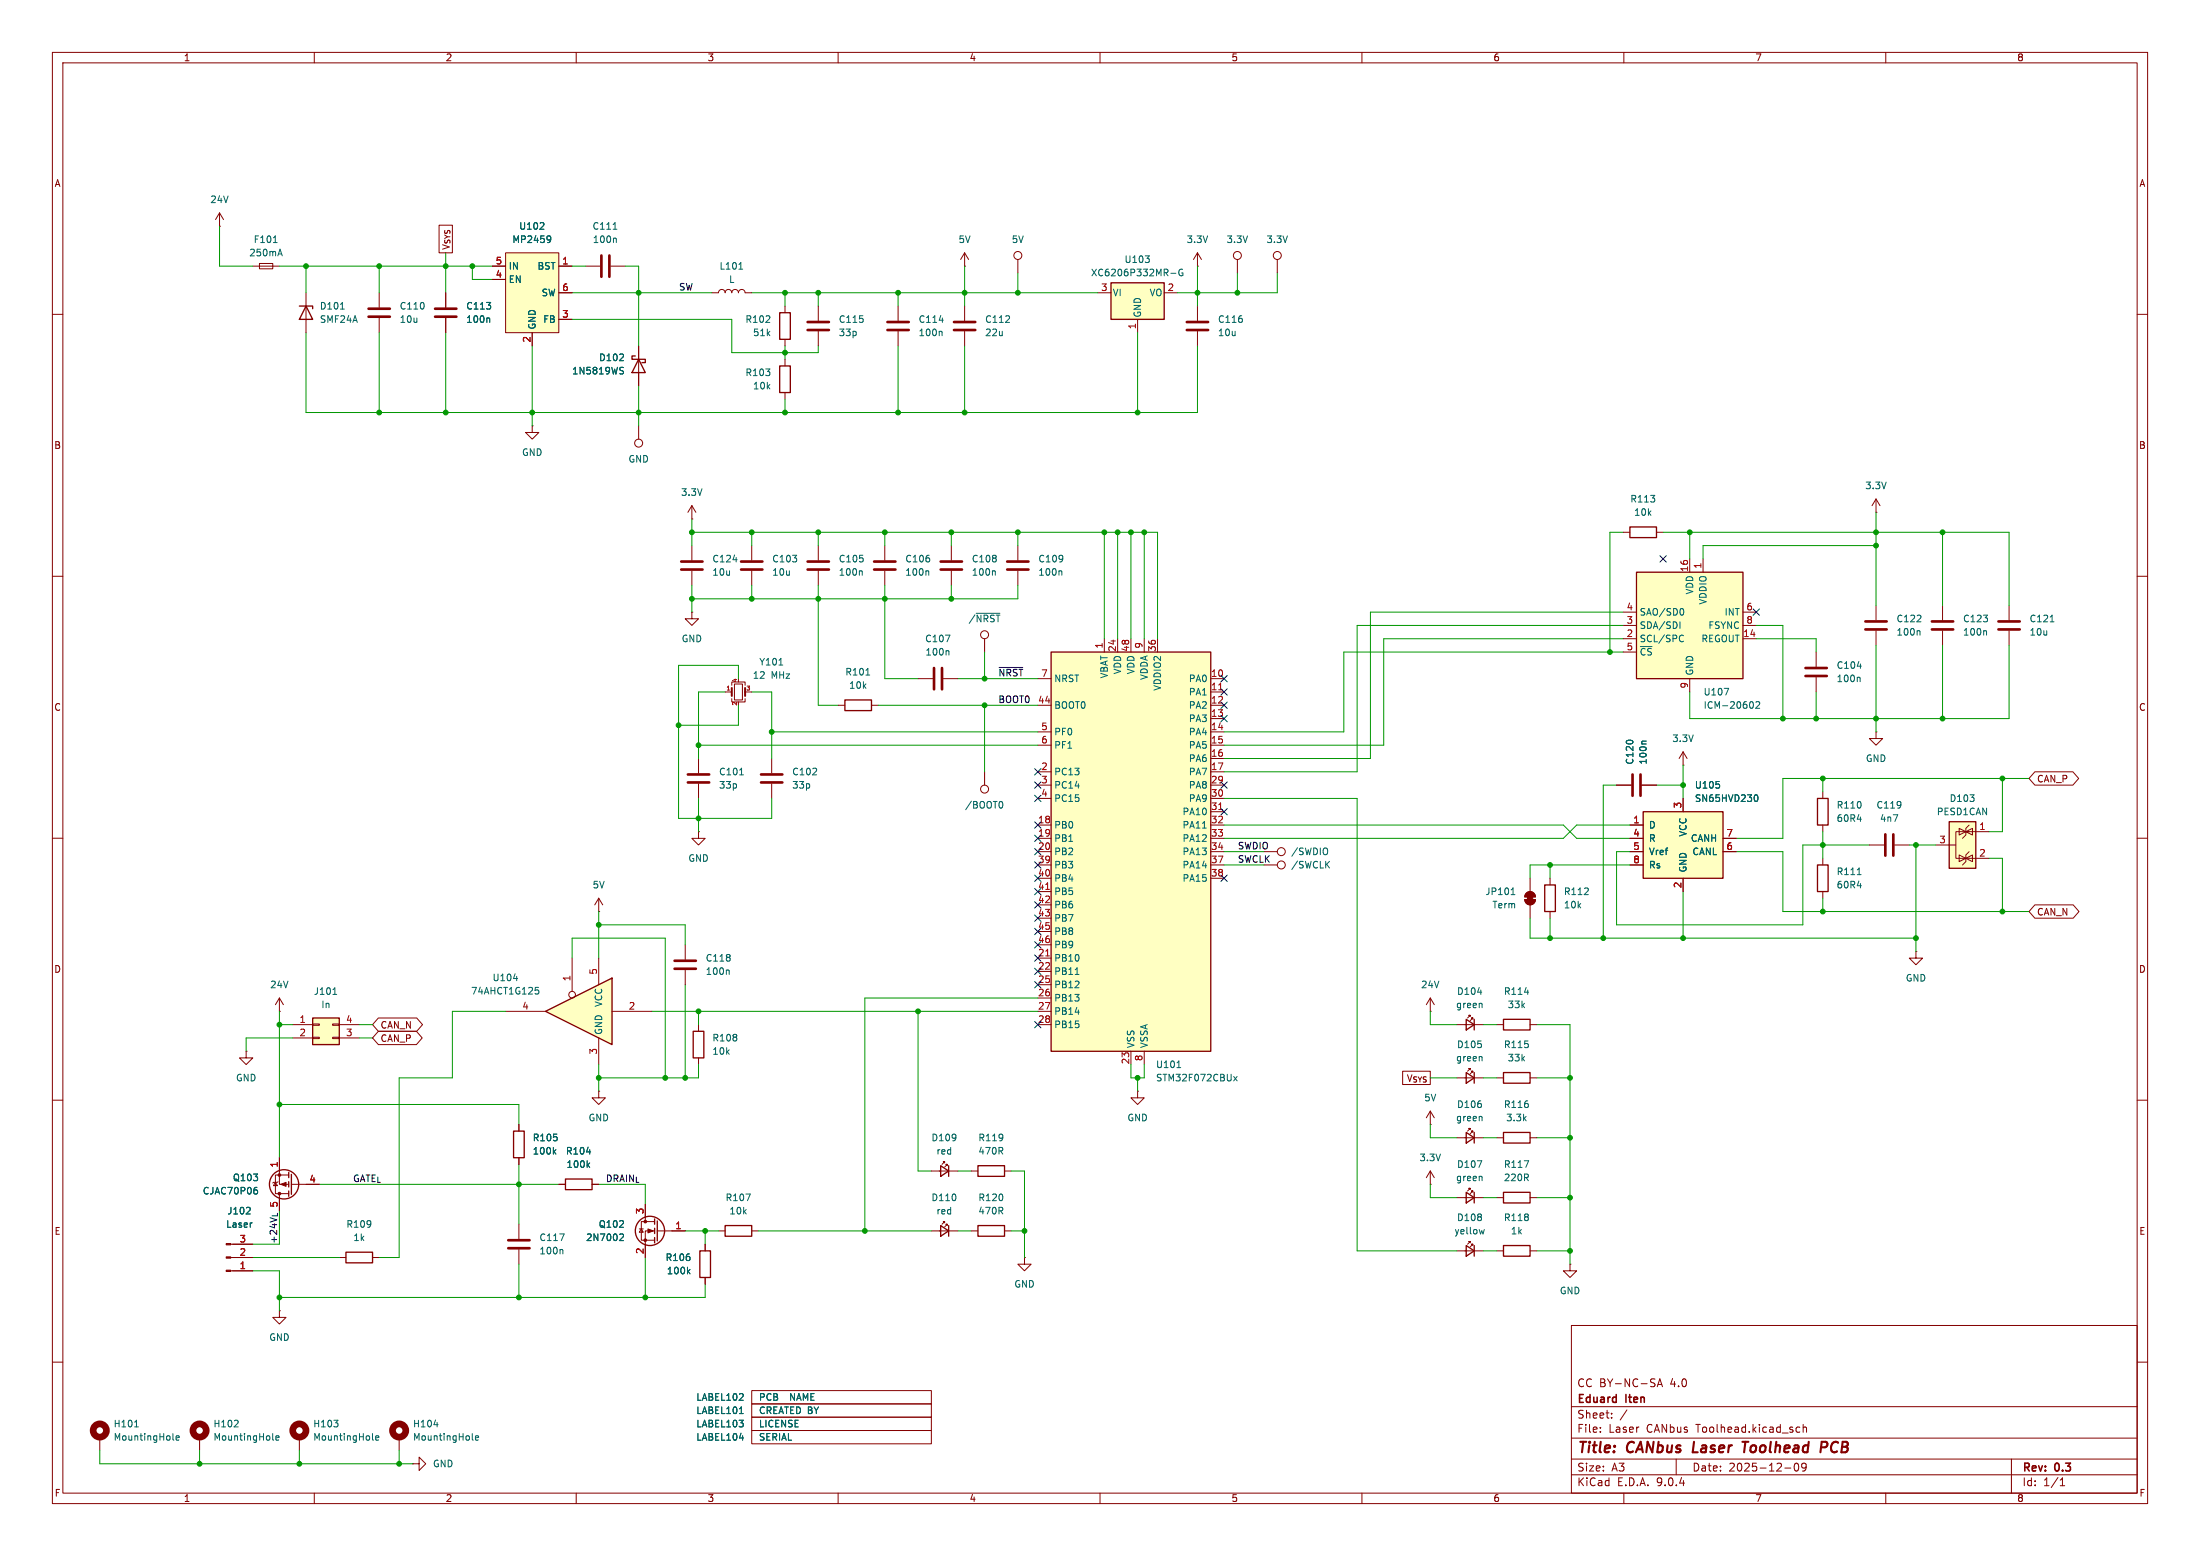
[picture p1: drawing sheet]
<svg xmlns="http://www.w3.org/2000/svg" width="420mm" height="297mm" viewBox="0 0 420 297" stroke-linecap="round" stroke-linejoin="round" font-family="sans-serif">
<g fill="none" stroke="#840000" stroke-width=".19">
<path d="M10 10h400v277h-400zM12 12h396v273h-396zM60 10v2M110 10v2M160 10v2M210 10v2M260 10v2M310 10v2M360 10v2M149.9 58.4v1.3M228.6 50.8h.1M228.6 48.3l-.8 1.2"/>
<path d="M228.6 48.3l.8 1.2M228.6 48.3v2.5M236.2 49.5v2.6M243.8 49.5v2.6M10 60h2M149.9 64.8v1.2M149.9 68.6v1.3M149.9 74.9v1.3M408 60h2M132.1 99.1h.1M132.1 96.5l-.8 1.3M132.1 96.5l.7 1.3"/>
<path d="M132.1 96.5v2.6M358.1 97.8h.1M358.1 95.3l-.7 1.2M358.1 95.3l.8 1.2M358.1 95.3v2.5M10 110h2M132.1 116.8v1.3h1.2l-1.2 1.3-1.3-1.3h1.3M132.1 116.8h.1M132.1 104.1v2.8M132.1 109v2.8M143.5 104.1v2.8M143.5 109v2.8"/>
<path d="M168.9 104.1v2.8M168.9 109v2.8M408 110h2M358.1 139.7v1.3h1.3l-1.3 1.2-1.2-1.2h1.2M358.1 139.7h.1M10 160h2M408 160h2M53.3 193h.1M53.3 190.5l-.7 1.3M53.3 190.5l.8 1.3M53.3 190.5v2.5M10 210h2"/>
<path d="M47 200.7v1.2h1.3l-1.3 1.3-1.3-1.3h1.3M47 200.7h.1M408 210h2M99.1 233.7v2.8M99.1 238.5v2.8M137.2 234.9h1.2M143.5 234.9h1.3M300 253h108v32h-108zM10 260h2M300 278.5h108M300 274.5h108M300 268.5h108"/>
<path d="M305.5 273.2v.2M305.5 272.5v.1M307.7 270.5v.2M307.7 269.8v.1M310.6 269.1l-1.3 1.9M316.4 264.7l.5-1.5 .5 1.5M316.5 264.3h.7M320 278.5v3M342.7 279.4l.2-.1a.8 .8 0 0 1 .5 .7 .8 .8 0 0 1-.5 .8l-.2-.2-.2-.4zM343 273.3h.6M343 272.5h.6M344.2 272.5l.2-.1 .4 .1 .1 .9"/>
<path d="M344.2 271.9v1.5M344.8 279.9l-.3 .3h-.3l-.3-.3 .2-.5 .4-.1 .2 .1a.99 .99 0 0 1-.3 1.4h-.3M384 278.5v6.5M408 260h2M60 285v2M110 285v2M160 285v2M210 285v2M260 285v2M300 281.5h108M310 285v2M340.7 280.2h1.2"/>
<path d="M360 285v2M393.3 283.6h.9M393.3 282.5l.4-.4v1.5"/>
<circle cx="236.2" cy="48.8" r=".76"/>
<circle cx="243.8" cy="48.8" r=".76"/>
</g>
<path d="M323.4 275.2l-.3 2h1M332.6 275.2h1.2M333.2 275.2l-.2 2M347.8 275.2l.9 .1a.58 .58 0 0 1-.3 1h-.8" fill="none" stroke="#840000" stroke-width=".4"/>
<path d="M148.8 59.7h2.1v5.1h-2.1zM148.8 69.9h2.1v5h-2.1zM138.4 233.9h5.1v2.1h-5.1z" fill="none" stroke="#840000" stroke-width=".25"/>
<path d="M139.9 106.8h.8M177.1 109l.2 .1v.7M106.9 235.5h.8l-.5 1.3M107.3 238.5l.2 .2v.6M142.4 227.9h.8l-.5 1.3" fill="none" stroke="#006464" stroke-width=".19"/>
<path d="M130 107.2h4.1M130 108.7h4.1M141.5 107.2h4M141.5 108.7h4M166.9 107.2h4M166.9 108.7h4M97 236.7h4.1M97 238.3h4.1" fill="none" stroke="#840000" stroke-width=".51"/>
<path d="M59.7 194.3h5.1v5.1h-5.1z" fill="#ffffc2"/>
<path d="M347 165.1h2v5.1h-2zM59.7 194.3h5.1v5.1h-5.1z" fill="none" stroke="#840000" stroke-width=".25"/>
<g fill="none" stroke="#840000" stroke-width=".19">
<path d="M111.8 50.8h2.8M116.6 50.8h2.8M156.2 58.4v2.8M156.2 63.2v2.8M121.9 81.3v2.5M133.3 158.8v1.2h1.3l-1.3 1.3-1.2-1.3h1.2M133.3 158.8h.1M348 163.8v1.3M348 170.2v1.3M55.9 195.6h3.8M55.9 198.1h3.8M59.7 195.5h1.3v.2h-1.3z"/>
<path d="M59.7 198h1.3v.2h-1.3zM63.5 195.5h1.3v.2h-1.3zM63.5 198h1.3v.2h-1.3zM64.8 195.6h3.8M64.8 198.1h3.8M38.1 274.3v2.6"/>
<circle cx="121.9" cy="84.6" r=".76"/>
</g>
<path d="M117.1 43.8h.7M117.5 45.5l.2 .1v.7M354.6 166.9h.7M354.6 169.1h.7M63.6 189.8h.7M44.7 272.4h.8M45.4 271.2v.4M52.1 274.7l.1 .2M52.7 274.5l.6-.1-.1-.3h-.4l-.1 .1v.6h.5" fill="none" stroke="#006464" stroke-width=".19"/>
<circle cx="38.1" cy="273" r="1.27" fill="none" stroke="#840000" stroke-width="1.3"/>
<path d="M114.8 48.8v4M116.3 48.8v4M154.2 61.5h4M154.2 63h4" fill="none" stroke="#840000" stroke-width=".51"/>
<path d="M96.5 48.3h10.2v15.2h-10.2z" fill="#ffffc2"/>
<g fill="none" stroke="#840000" stroke-width=".19">
<path d="M94 50.8h2.5M94 53.3h2.5M96.5 48.3h10.2v15.2h-10.2zM106.7 50.8h2.5M106.7 55.9h2.5M135.9 55.9h1.3a.64 .64 0 0 1 .6-.7 .64 .64 0 0 1 .6 .7 .64 .64 0 0 1 .7-.7 .64 .64 0 0 1 .6 .7 .64 .64 0 0 1 .6-.7 .64 .64 0 0 1 .7 .7 .64 .64 0 0 1 .6-.7 .64 .64 0 0 1 .6 .7h1.3M184.1 50.8h.1M184.1 48.3l-.7 1.2M184.1 48.3l.8 1.2M184.1 48.3v2.5M194.3 49.5v2.6M101.6 63.5v2.5"/>
<path d="M106.7 61h2.5M348 151.1v1.3M348 157.5v1.3M106.7 226.1h1.2M113 226.1h1.3M53.3 250.2v1.3h1.3l-1.3 1.2-1.2-1.2h1.2M53.3 250.2h.1"/>
<circle cx="194.3" cy="48.8" r=".76"/>
</g>
<path d="M103.1 43.8h.7M103.8 42.6v.4M104.7 45h.2l.2 .3a.84 .84 0 0 1-.3 1M105.1 45.6l-.2 .2h-.2M141.1 51.4h.7M354.6 156.4h.7M112 219.9h.8M112.2 222.3l.4 .5M112.6 222l-.5 .5" fill="none" stroke="#006464" stroke-width=".19"/>
<path d="M347 152.4h2v5.1h-2zM107.9 225h5.1v2.1h-5.1z" fill="none" stroke="#840000" stroke-width=".25"/>
<path d="M372.1 156.8h5.1v8.9h-5.1z" fill="#ffffc2"/>
<path d="M57.1 58.4h2.6v.5M58.4 58.4l1.3 2.6h-2.6zM372.1 156.8h5.1v8.9h-5.1zM98 215.9h2.1v5.1h-2.1z" fill="none" stroke="#840000" stroke-width=".25"/>
<g fill="none" stroke="#840000" stroke-width=".19">
<path d="M58.4 55.9v7.6M374 158.1l1.3 .7-1.3 .6zM375.3 158.8h-1.9v5h1.9M375.3 158.8l1.3-.7v1.3l-1.3-.6h.6M375.3 158.8h4.4M375.9 157.5l-.6 .6v1.3l-.7 .6M114.3 174h.1M114.3 171.5l-.8 1.2M114.3 171.5l.8 1.2M114.3 171.5v2.5M369.6 161.3h3.8M374 163.2l1.3 .6-1.3 .7z"/>
<path d="M375.3 163.8l1.3-.6v1.3zM375.3 163.8h4.4M375.9 162.6l-.6 .6v1.3l-.7 .6M99.1 214.6v1.3M114.3 208.3v1.3h1.3l-1.3 1.2-1.3-1.2h1.3M114.3 208.3h.1M99.1 221v1.2"/>
</g>
<path d="M65 59h.7M105.8 219.8l.3 .5M106.1 219.4l-.5 .5" fill="none" stroke="#006464" stroke-width=".19"/>
<path d="M104.1 193l12.7-6.3v12.7z" fill="#ffffc2"/>
<path d="M104.1 193l12.7-6.3v12.7zM132.3 196.9h2.1v5h-2.1zM133.6 238.8h2v5h-2z" fill="none" stroke="#840000" stroke-width=".25"/>
<g fill="none" stroke="#840000" stroke-width=".19">
<path d="M96.5 193h7.6M109.2 182.9v6.3M114.3 182.9v5.1M114.3 198.1v5.1M116.8 193h7.7M133.3 195.6v1.3M133.3 201.9v1.3M134.6 237.5v1.3M134.6 243.8v1.3"/>
<circle cx="109.2" cy="189.9" r=".63"/>
</g>
<path d="M98 186.8h.8M102.2 188.5h.6M102.3 189h.3l.3 .2-.1 .4-.5 .1M131.4 242.7l.3 .4M131.7 242.3l-.5 .5" fill="none" stroke="#006464" stroke-width=".19"/>
<path d="M212.1 54h10.1v7h-10.1z" fill="#ffffc2"/>
<g fill="none" stroke="#840000" stroke-width=".25">
<path d="M212.1 54h10.1v7h-10.1zM121.3 67.9h-.7v.7h2.6v.6h-.6M121.9 68.6l1.3 2.5h-2.6zM161.3 133.6h5.1v2h-5.1zM55.1 223.8v1M55.1 225.6v1M55.1 227.3v1M55.6 224.2v3.8M66 239h5.1v2h-5.1zM125 232.7v1M125 234.4v1.1M125 236.2v1"/>
<path d="M125.5 233v3.9M179.6 222.5l1.5 1-1.5 1zM179.6 233.9l1.5 1-1.5 1.1zM181.1 222.5v2M181.1 233.9v2.1M186.7 233.9h5.1v2.1h-5.1zM186.7 222.5h5.1v2h-5.1z"/>
<circle cx="54.2" cy="226.1" r="2.79"/>
<circle cx="124.1" cy="234.9" r="2.79"/>
</g>
<g fill="none" stroke="#840000" stroke-width=".19">
<path d="M41.9 43.2h.1M41.9 40.6l-.8 1.3M41.9 40.6l.8 1.3M41.9 40.6v2.6M48.3 50.8h5M49.5 50.3h2.6v1h-2.6zM72.4 55.9v2.8M85.1 55.9v2.8M171.4 58.4v2.8M184.1 58.4v2.8M209.5 55.9h2.6M222.2 55.9h2.6"/>
<path d="M228.6 58.4v2.8M72.4 60.7v2.8M85.1 60.7v2.8M121.9 66v7.7M171.4 63.2v2.8M184.1 63.2v2.8M217.2 61v2.5M228.6 63.2v2.8M101.6 81.3v1.3h1.3l-1.3 1.2-1.3-1.2h1.3M101.6 81.3h.1M156.2 104.1v2.8M156.2 109v2.8"/>
<path d="M138.4 132.1h1.3M139.7 130.8v-.6h2.5v.6M139.7 133.4v.6h2.5v-.6M140.2 130.6h1.5v3h-1.5zM142.2 132.1h1.3M160 134.6h1.3M166.4 134.6h1.2M133.3 144.8v2.8M133.3 149.6v2.8M147.3 144.8v2.8M147.3 149.6v2.8M188 147.3v2.6"/>
<path d="M356.9 161.3h2.8M361.7 161.3h2.8M130.8 180.3v2.8M130.8 185.2v2.8M217.2 208.3v1.3h1.2l-1.2 1.2-1.3-1.2h1.3M217.2 208.3h.1M44 237.5h4.3M52.6 225.7l.4 .6h-.8zM53.1 225.6l-1 .2M53.3 221v5.1h1.8M53.3 227.8v3.3M55.1 224.3h-2.5v3.5h2.5"/>
<path d="M55.6 226.1h5.4M122 234.6h.8M122.4 234.6l.4 .6h-.8zM123.2 229.9v3.3M125 233.2h-2.6v3.5h2.6M125 234.9h-1.8v5.1M125.5 234.9h5.3M177.8 234.9h5.1M177.8 223.5h5.1M180.3 222v-.3h-.2h.2l-.5 .5M180.3 233.4v-.2h-.2h.2l-.5 .5M180.8 222.5v-.3h-.2h.2l-.5 .6"/>
<path d="M180.8 233.9v-.2h-.2h.2l-.5 .5M185.4 234.9h1.3M185.4 223.5h1.3M191.8 234.9h1.2M191.8 223.5h1.2M44 240h4.3M44 242.6h4.3M64.8 240h1.2M71.1 240h1.3M195.6 240v1.3h1.2l-1.2 1.3-1.3-1.3h1.3M195.6 240h.1M19 274.3v2.6"/>
<path d="M57.1 274.3v2.6M76.2 274.3v2.6M78.7 279.4h1.3v-1.3l1.3 1.3-1.3 1.3v-1.3M78.7 279.4h.1M143.5 265.4h34.3v2.6h-34.3zM143.5 270.5h34.3v2.5h-34.3zM143.5 268h34.3v2.5h-34.3zM143.5 273h34.3v2.6h-34.3z"/>
<circle cx="188" cy="150.6" r=".76"/>
</g>
<g fill="none" stroke="#006464" stroke-width=".19">
<path d="M52.2 46.3h.7M53.2 48.5h.6M53.5 47.6l.4 1.2M218.6 48.8h.8l-.4 .5M219.3 49.4v.6M223.5 52.2h1M225.8 51.4a.59 .59 0 0 0-.8 .6 .59 .59 0 0 0 .8 .6v-.5h-.2M93.3 60.7l.2 .2v.6M118.5 70.7l.4 .1 .1 .3-.2 .3h-.3M118.5 70.1l.5 .1M179.3 61.1h.8M179.7 63.2l.1 .2v.7"/>
<path d="M164.4 109l.2 .1v.7M148.7 126.9h.7M165.3 128.8h.7M141.2 147.9h.7M191.1 153a.79 .79 0 0 1 0 1.2M139 185.2l.2 .1v.7M47.7 230.5l.1 .2-.1 .3-.7 .7h.8M48 233.4h.1M48.7 227.1h.2l.3 .3-.1 .4-.4 .1M48.8 226.6h.3M118.5 235.5l.4 .1 .1 .3-.8 .9h.8M25.7 272.4h.7"/>
<path d="M33 274.7l.2 .2M33.6 274.5l.6-.1v-.3h-.4l-.2 .1 .1 .6h.5M63.7 271.1h.8l-.4 .5M64.5 271.7v.5M71.1 274.7l.2 .2M71.7 274.5l.6-.1v-.3h-.4l-.2 .1 .1 .6h.5M82.8 271.9h.8M90.2 274.7l.1 .2M90.8 274.5l.6-.1-.1-.3h-.4l-.1 .1v.6h.5M141.1 271.1h.8l-.4 .5M141.2 269.8h.7M141.2 274.5h.7"/>
<path d="M141.8 266.1l.1 .2-.1 .3-.7 .7h.8M141.8 271.7v.5"/>
</g>
<g fill="none" stroke="#840000" stroke-width=".51">
<path d="M70.4 58.9h4M83.1 58.9h4M70.4 60.5h4M83.1 60.5h4M169.4 61.5h4.1M169.4 63h4.1M182.1 61.5h4.1M182.1 63h4.1M226.6 61.5h4M226.6 63h4M154.2 107.2h4M154.2 108.7h4"/>
<path d="M131.3 147.8h4.1M131.3 149.4h4.1M145.3 147.8h4.1M145.3 149.4h4.1M359.9 159.3v4M361.4 159.3v4M128.8 183.4h4M128.8 184.9h4"/>
</g>
<g fill="#840000" stroke="#840000" stroke-width=".19">
<path d="M123.7 234.6l1 .3-1 .4z"/>
<path d="M43.2 242.4h.8v.3h-.8z"/>
<path d="M43.2 239.9h.8v.3h-.8z"/>
<path d="M43.2 237.4h.8v.2h-.8z"/>
<path d="M53.6 226.1l1-.4v.7z"/>
<circle cx="123.2" cy="233.2" r=".25"/>
<circle cx="123.2" cy="236.7" r=".25"/>
<circle cx="53.3" cy="227.8" r=".25"/>
<circle cx="53.3" cy="224.3" r=".25"/>
</g>
<path d="M139.7 131.3v1.5M142.2 131.3v1.5" fill="none" stroke="#840000" stroke-width=".38"/>
<g fill="none" stroke="#840000" stroke-width="1.3">
<circle cx="19" cy="273" r="1.27"/>
<circle cx="57.1" cy="273" r="1.27"/>
<circle cx="76.2" cy="273" r="1.27"/>
</g>
<path d="M200.7 124.5h30.4v76.2h-30.4z" fill="#ffffc2"/>
<path d="M200.7 124.5h30.4v76.2h-30.4z" fill="none" stroke="#840000" stroke-width=".25"/>
<g fill="none" stroke="#840000" stroke-width=".19">
<path d="M198.1 129.5h2.6M198.1 134.6h2.6M198.1 139.7h2.6M210.8 121.9v2.6M213.4 121.9v2.6M215.9 121.9v2.6M218.4 121.9v2.6M221 121.9v2.6M231.1 129.5h2.6M231.1 134.6h2.6M231.1 139.7h2.6M231.1 132.1h2.6"/>
<path d="M231.1 137.2h2.6M198.1 142.2h2.6M198.1 147.3h2.6M198.1 149.9h2.6M198.1 152.4h2.6M198.1 157.5h2.6M231.1 142.2h2.6M231.1 147.3h2.6M231.1 149.9h2.6M231.1 152.4h2.6M231.1 157.5h2.6M231.1 144.8h2.6"/>
<path d="M231.1 154.9h2.6M198.1 160h2.6M198.1 162.6h2.6M198.1 165.1h2.6M198.1 167.6h2.6M198.1 170.2h2.6M198.1 172.7h2.6M198.1 175.3h2.6M198.1 177.8h2.6M231.1 160h2.6M231.1 162.6h2.6M231.1 165.1h2.6"/>
<path d="M231.1 167.6h2.6M241.3 162.6h2.5M241.3 165.1h2.5M198.1 180.3h2.6M198.1 182.9h2.6M198.1 185.4h2.6M198.1 188h2.6M198.1 190.5h2.6M198.1 193h2.6M198.1 195.6h2.6M215.9 200.7v2.5M218.4 200.7v2.5"/>
<circle cx="244.6" cy="165.1" r=".76"/>
<circle cx="244.6" cy="162.6" r=".76"/>
</g>
<path d="M232.7 131.7h.7M232.7 154.5h.7M199.6 169.8h.8M199.6 182.5h.8" fill="none" stroke="#a90000" stroke-width=".19"/>
<path d="M229.6 158.1h.7M253.3 165l.5 .7M253.4 162.1v.9M253.8 164.4l-.7 .7M205.3 186h.7M224.7 203.8h.7M235.5 205.5l.7 .8M236.2 205.5l-.7 .8" fill="none" stroke="#006464" stroke-width=".19"/>
<path d="M313.7 154.9h15.2v12.7h-15.2z" fill="#ffffc2"/>
<path d="M311.1 100.6h5.1v2h-5.1zM313.7 154.9h15.2v12.7h-15.2z" fill="none" stroke="#840000" stroke-width=".25"/>
<path d="M309.9 101.6h1.2M316.2 101.6h1.3M311.1 157.5h2.6M321.3 152.4v2.5M311.1 160h2.6M311.1 162.6h2.6M311.1 165.1h2.6M321.3 167.6v2.6M328.9 160h2.6M328.9 162.6h2.6M365.8 181.6v1.3h1.2l-1.2 1.3-1.3-1.3h1.3M365.8 181.6h.1" fill="none" stroke="#840000" stroke-width=".19"/>
<path d="M328.2 149.8v.5M335.1 151.8l.1-.1a.68 .68 0 0 1 .4 .6 .68 .68 0 0 1-.4 .7l-.1-.1" fill="none" stroke="#006464" stroke-width=".19"/>
<path d="M312.4 109.2h20.3v20.3h-20.3z" fill="#ffffc2"/>
<g fill="none" stroke="#840000" stroke-width=".25">
<path d="M312.4 109.2h20.3v20.3h-20.3zM294.9 168.9h2v5.1h-2zM279.9 194.6l1.5 1-1.5 1zM281.4 194.6v2M287 194.6h5.1v2h-5.1zM279.9 216.2l1.5 1-1.5 1zM279.9 204.7l1.5 1-1.5 1.1zM281.4 204.7v2.1M281.4 216.2v2M287 216.2h5.1v2h-5.1zM287 204.7h5.1v2.1h-5.1zM279.9 227.6l1.5 1-1.5 1z"/>
<path d="M279.9 237.7l1.5 1.1-1.5 1zM281.4 227.6v2M281.4 237.7v2.1M287 227.6h5.1v2h-5.1zM287 237.7h5.1v2.1h-5.1z"/>
</g>
<g fill="none" stroke="#840000" stroke-width=".19">
<path d="M83.8 43h2.6v5.3h-2.6zM85.1 55.9v2.8M94 50.8h2.5M94 53.3h2.5M106.7 50.8h2.5M106.7 55.9h2.5M85.1 60.7v2.8M101.6 63.5v2.5M106.7 61h2.5M121.9 66v2.6M121.9 71.1v2.6M181.6 104.1v2.8"/>
<path d="M181.6 109v2.8M194.3 104.1v2.8M194.3 109v2.8M309.9 116.8h2.5M309.9 119.4h2.5M322.6 106.7v2.5M325.1 106.7v2.5M332.7 116.8h2.6M332.7 119.4h2.6M358.1 115.6v2.8M370.8 115.6v2.8M383.5 115.6v2.8"/>
<path d="M175.3 129.5h2.8M180.1 129.5h2.8M188 121.9v2.6M309.9 121.9h2.5M309.9 124.5h2.5M322.6 129.5v2.6M332.7 121.9h2.6M346.7 124.5v2.8M346.7 129.3v2.8M358.1 120.4v2.8M370.8 120.4v2.8M383.5 120.4v2.8"/>
<path d="M308.6 149.9h2.8M311.1 157.5h2.6M313.4 149.9h2.8M321.3 146.1h.1M321.3 143.5l-.8 1.3M321.3 143.5l.8 1.3M321.3 143.5v2.6M321.3 152.4v2.5M388.5 147.3h7.2l1.1 1.3-1.1 1.3h-7.2l-1.2-1.3zM291.1 171.7h2a1.02 1.02 0 0 1-1 1 1.02 1.02 0 0 1-1-1zM291.4 170.5a1.02 1.02 0 0 1 1.1-.2 1.02 1.02 0 0 1 .6 .9h-2zM292.1 167.6v2.6"/>
<path d="M292.1 172.7v2.6M295.9 167.6v1.3M295.9 174v1.3M311.1 160h2.6M311.1 162.6h2.6M311.1 165.1h2.6M321.3 167.6v2.6M328.9 160h2.6M328.9 162.6h2.6M388.5 172.7h7.3l1.1 1.3-1.1 1.3h-7.3l-1.2-1.3zM72.2 196.8h7.3l1.1 1.3-1.1 1.3h-7.3l-1.1-1.3zM72.2 194.3h7.4l1.1 1.3-1.1 1.3h-7.4l-1.1-1.3z"/>
<path d="M273 193h.1M273 190.5v2.5M273 190.5l-.7 1.3M273 190.5l.8 1.3M278.1 195.6h5.1M280.7 194.1v-.3h-.3h.3l-.5 .5M281.2 194.6v-.3h-.3h.3l-.5 .5M285.7 195.6h1.3M292.1 195.6h1.3M99.1 214.6v1.3M267.8 204.5h5.2v2.5h-5.2zM273 214.6h.1"/>
<path d="M273 212.1l-.7 1.3M273 212.1l.8 1.3M273 212.1v2.5M278.1 217.2h5.1M278.1 205.7h5.1M280.7 215.6v-.2h-.3h.3l-.5 .5M280.7 204.2v-.2h-.3h.3l-.5 .5M281.2 216.2v-.3h-.3h.3l-.5 .5M281.2 204.7v-.2h-.3h.3l-.5 .5M285.7 217.2h1.3M285.7 205.7h1.3M292.1 217.2h1.3"/>
<path d="M292.1 205.7h1.3M44.4 237.5h3.9M53.3 221v2.5M53.3 228.6v2.5M58.4 226.1h2.6M99.1 221v1.2M106.7 226.1h1.2M113 226.1h1.3M123.2 229.9v2.5M123.2 237.5v2.5M128.3 234.9h2.5M134.6 237.5v1.3"/>
<path d="M273 226.1h.1M273 223.5v2.6M273 223.5l-.7 1.3M273 223.5l.8 1.3M278.1 228.6h5.1M278.1 238.8h5.1M280.7 227.1v-.3h-.3h.3l-.5 .5M280.7 237.2v-.2h-.3h.3l-.5 .5M281.2 227.6v-.3h-.3h.3l-.5 .5M281.2 237.7v-.2h-.3h.3l-.5 .5M285.7 228.6h1.3M285.7 238.8h1.3"/>
<path d="M292.1 228.6h1.3M292.1 238.8h1.3M44.4 242.6h3.9M44.4 240h3.9M134.6 243.8v1.3M299.7 241.3v1.3h1.3l-1.3 1.2-1.3-1.2h1.3M299.7 241.3h.1"/>
<circle cx="188" cy="121.2" r=".76"/>
</g>
<g fill="none" stroke="#006464" stroke-width=".19">
<path d="M103.1 43.8h.7M103.8 42.6v.4M104.7 45h.2l.2 .3a.84 .84 0 0 1-.3 1M105.1 45.6l-.2 .2h-.2M93.3 60.7l.2 .2v.6M118.5 70.7l.4 .1 .1 .3-.2 .3h-.3M118.5 70.1l.5 .1M186.4 117.1h4.5M189.8 109l.2 .1v.7M202.5 109l.2 .1v.7M320.7 118.7v1.3M321.1 116.1a.79 .79 0 0 1 0 1.3"/>
<path d="M391.4 118.7h.7M180.5 121.2h.8l-.5 1.3M181 124.2l.2 .2v.6M321 121.2l.4 .2M321.4 122.4l-.4 .1M329.2 131.4h.8l-.5 1.3M334.3 133.9a.68 .68 0 0 1 .4 .7 .68 .68 0 0 1-.4 .6M335.2 134.1l.5-.2 .2 .4-.8 .9h.8M354.6 127.2h.7M354.9 129.3l.2 .2v.6M366.4 120.4l.1 .2v.6M379.1 120.4l.1 .2v.6"/>
<path d="M314.3 141.5h-.7l-.2 .1M328.2 149.8v.5M335.1 151.8l.1-.1a.68 .68 0 0 1 .4 .6 .68 .68 0 0 1-.4 .7l-.1-.1M288.5 170.8h.7M288.7 169.7l.1-.2v1.3M282.1 189.4h.8M282.9 191.6v.7M291 189.4h.8M105.8 219.8l.3 .5M106.1 219.4l-.5 .5M112 219.9h.8M282.9 201.7v.8"/>
<path d="M282.9 213.2v.7M47.7 230.5l.1 .2-.1 .3-.7 .7h.8M48 233.4h.1M48.7 227.1h.2l.3 .3-.1 .4-.4 .1M48.8 226.6h.3M112.2 222.3l.4 .5M112.6 222l-.5 .5M118.5 235.5l.4 .1 .1 .3-.8 .9h.8M282 221.6h.9l-.6 1.2M282.9 224.6v.8M283.4 234.7l-.3 .8-.2-.6M291 221.6h.8l-.5 1.2"/>
<path d="M131.4 242.7l.3 .4M131.7 242.3l-.5 .5M141.1 271.1h.8l-.4 .5M141.2 269.8h.7M141.2 274.5h.7M141.8 266.1l.1 .2-.1 .3-.7 .7h.8M141.8 271.7v.5"/>
</g>
<g fill="none" stroke="#840000" stroke-width=".51">
<path d="M179.6 107.2h4M179.6 108.7h4M192.3 107.2h4M192.3 108.7h4M356.1 118.6h4.1M368.8 118.6h4.1M381.5 118.6h4.1M178.3 127.5v4.1M179.8 127.5v4.1M344.7 127.5h4M344.7 129h4M356.1 120.1h4.1"/>
<path d="M368.8 120.1h4.1M381.5 120.1h4.1M311.7 147.8v4.1M313.2 147.8v4.1"/>
</g>
<g fill="#840000" stroke="#840000" stroke-width=".19">
<path d="M291.6 170.9h1v1.1h-1z"/>
<path d="M291.4 170.5a1.02 1.02 0 0 1 1.1-.2 1.02 1.02 0 0 1 .6 .9h-2z"/>
<path d="M291.1 171.7h2a1.02 1.02 0 0 1-1 1 1.02 1.02 0 0 1-1-1z"/>
</g>
<path d="M190.7 127.4h4.6" fill="none" stroke="#0f0f0f" stroke-width=".19"/>
<g fill="none" stroke="#009600" stroke-width=".19">
<path d="M41.9 43.2v7.6h6.4M53.3 50.8h40.7M58.4 50.8v5.1M72.4 50.8v5.1M85.1 48.3v7.6M90.2 50.8v2.5h3.8M109.2 50.8h2.6M109.2 55.9h26.7M119.4 50.8h2.5v15.2M143.5 55.9h66M149.9 55.9v2.5M156.2 55.9v2.5"/>
<path d="M171.4 55.9v2.5M184.1 50.8v7.6M194.3 52.1v3.8M228.6 50.8v7.6M236.2 52.1v3.8M243.8 52.1v3.8h-19M58.4 63.5v15.2h170.2v-12.7M72.4 63.5v15.2M85.1 63.5v15.2M101.6 66v15.3M109.2 61h30.5v6.3h16.5v-1.3M121.9 73.7v7.6"/>
<path d="M149.9 66v2.6M149.9 76.2v2.5M171.4 66v12.7M184.1 66v12.7M217.2 63.5v15.2M132.1 99.1v5M358.1 97.8v17.8M132.1 101.6h88.9v20.3M132.1 111.8v5M143.5 101.6v2.5M143.5 111.8v2.5M156.2 101.6v2.5"/>
<path d="M156.2 111.8v22.8h3.8M168.9 111.8v17.7h6.4M168.9 101.6v2.5M181.6 101.6v2.5M181.6 111.8v2.5M194.3 101.6v2.5M194.3 111.8v2.5h-62.2M210.8 101.6v20.3M213.4 101.6v20.3M215.9 101.6v20.3M218.4 101.6v20.3M309.9 101.6h-2.6v22.9"/>
<path d="M309.9 119.4h-50.8v27.9h-25.4M309.9 116.8h-48.3v28h-27.9M317.5 101.6h66v14M322.6 101.6v5.1M335.3 119.4h5.1v17.8M358.1 104.1h-33v2.6M370.8 101.6v14M138.4 132.1h-5.1v12.7M141 129.5v-2.5h-11.5v29.2h17.8v-3.8M141 134.6v3.8h-11.5M143.5 132.1h3.8v12.7M147.3 139.7h50.8"/>
<path d="M167.6 134.6h30.5M182.9 129.5h15.2M188 124.5v5M188 134.6v12.7M309.9 124.5h-53.4v15.2h-22.8M309.9 121.9h-45.7v20.3h-30.5M335.3 121.9h11.4v2.6M346.7 132.1v5.1M358.1 123.2v16.5M370.8 123.2v14M383.5 123.2v14h-60.9v-5.1M133.3 152.4v6.4"/>
<path d="M133.3 142.2h64.8M233.7 152.4h25.4v86.4h19M233.7 157.5h64.7l2.6 2.5h10.1M308.6 149.9h-2.5v29.2M311.1 157.5h-10.1l-2.6 2.5h-64.7M316.2 149.9h5.1M321.3 146.1v6.3M348 148.6v2.5M348 158.8v5M382.3 148.6v10.2h-2.6M387.3 148.6h-46.9v11.4h-8.9M114.3 174v8.9"/>
<path d="M114.3 176.5h16.5v3.8M233.7 162.6h7.6M233.7 165.1h7.6M292.1 175.3v3.8h73.7M295.9 165.1v2.5M295.9 175.3v3.8M311.1 165.1h-19v2.5M321.3 170.2v8.9M331.5 162.6h8.9v11.4h46.9M348 171.5v2.5M356.9 161.3h-12.7v15.2h-35.6v-13.9h2.5M364.5 161.3h5.1"/>
<path d="M365.8 161.3v20.3M379.7 163.8h2.6v10.2M53.3 193v28M53.3 195.6h2.6M55.9 198.1h-8.9v2.6M68.6 198.1h2.5M68.6 195.6h2.5M96.5 193h-10.1v12.7h-10.2v34.3h-3.8M109.2 182.9v-3.8h17.8v26.6M124.5 193h73.6M130.8 188v17.7M133.3 193v2.6"/>
<path d="M175.3 193v30.5h2.5M198.1 190.5h-33v44.4M273 193v2.6h5.1M283.2 195.6h2.5M293.4 195.6h6.3v45.7M53.3 210.8h45.8v3.8M114.3 203.2v5.1M133.3 203.2v2.5h-19M215.9 203.2v2.5h2.5v-2.5M217.2 205.7v2.6M273 205.7h5.1M273 214.6v2.6h5.1"/>
<path d="M283.2 205.7h2.5M283.2 217.2h2.5M293.4 205.7h6.3M293.4 217.2h6.3M53.3 231.1v6.4h-5M61 226.1h45.7M99.1 222.2v11.5M114.3 226.1h8.9v3.8M130.8 234.9h6.4M134.6 234.9v2.6M144.8 234.9h33M182.9 234.9h2.5"/>
<path d="M182.9 223.5h2.5M193 234.9h2.6M193 223.5h2.6v16.5M273 226.1v2.5h5.1M283.2 228.6h2.5M283.2 238.8h2.5M293.4 228.6h6.3M293.4 238.8h6.3M48.3 242.6h5v7.6M48.3 240h16.5M99.1 241.3v6.3M123.2 240v7.6"/>
<path d="M134.6 245.1v2.5h-81.3M19 276.9v2.5h59.7M38.1 276.9v2.5M57.1 276.9v2.5M76.2 276.9v2.5"/>
</g>
<g fill="none" stroke="#000084" stroke-width=".19">
<path d="M316.9 106.1l1.2 1.2M318.1 106.1l-1.2 1.2M334.7 116.2l1.2 1.2M335.9 116.2l-1.2 1.2M233.1 136.6l1.2 1.2M233.1 128.9l1.2 1.2M233.1 134l1.2 1.2M233.1 131.5l1.2 1.2M234.3 134l-1.2 1.2M234.3 128.9l-1.2 1.2M234.3 136.6l-1.2 1.2M234.3 131.5l-1.2 1.2"/>
<path d="M197.5 156.9l1.2 1.2M197.5 151.8l1.2 1.2M197.5 146.7l1.2 1.2M197.5 149.3l1.2 1.2M197.5 159.4l1.2 1.2M198.7 156.9l-1.2 1.2M198.7 151.8l-1.2 1.2M198.7 146.7l-1.2 1.2M198.7 149.3l-1.2 1.2M198.7 159.4l-1.2 1.2M233.1 149.3l1.2 1.2M233.1 154.3l1.2 1.2"/>
<path d="M234.3 149.3l-1.2 1.2M234.3 154.3l-1.2 1.2M197.5 179.7l1.2 1.2M197.5 169.6l1.2 1.2M197.5 172.1l1.2 1.2M197.5 174.7l1.2 1.2M197.5 177.2l1.2 1.2M197.5 164.5l1.2 1.2M197.5 162l1.2 1.2M197.5 167l1.2 1.2M198.7 179.7l-1.2 1.2M198.7 169.6l-1.2 1.2"/>
<path d="M198.7 172.1l-1.2 1.2M198.7 174.7l-1.2 1.2M198.7 177.2l-1.2 1.2M198.7 164.5l-1.2 1.2M198.7 162l-1.2 1.2M198.7 167l-1.2 1.2M233.1 167l1.2 1.2M234.3 167l-1.2 1.2M197.5 184.8l1.2 1.2M197.5 182.3l1.2 1.2M197.5 195l1.2 1.2M197.5 187.4l1.2 1.2"/>
<path d="M198.7 184.8l-1.2 1.2M198.7 182.3l-1.2 1.2M198.7 195l-1.2 1.2M198.7 187.4l-1.2 1.2"/>
</g>
<g fill="#009600" stroke="#009600" stroke-width=".19">
<circle cx="99.1" cy="226.1" r=".46"/>
<circle cx="53.3" cy="210.8" r=".46"/>
<circle cx="53.3" cy="195.6" r=".46"/>
<circle cx="99.1" cy="247.6" r=".46"/>
<circle cx="147.3" cy="139.7" r=".46"/>
<circle cx="133.3" cy="156.2" r=".46"/>
<circle cx="133.3" cy="142.2" r=".46"/>
<circle cx="156.2" cy="114.3" r=".46"/>
<circle cx="132.1" cy="114.3" r=".46"/>
<circle cx="90.2" cy="50.8" r=".46"/>
<circle cx="72.4" cy="78.7" r=".46"/>
<circle cx="85.1" cy="78.7" r=".46"/>
<circle cx="72.4" cy="50.8" r=".46"/>
<circle cx="101.6" cy="78.7" r=".46"/>
<circle cx="58.4" cy="50.8" r=".46"/>
<circle cx="85.1" cy="50.8" r=".46"/>
<circle cx="171.4" cy="78.7" r=".46"/>
<circle cx="184.1" cy="78.7" r=".46"/>
<circle cx="149.9" cy="78.7" r=".46"/>
<circle cx="217.2" cy="78.7" r=".46"/>
<circle cx="228.6" cy="55.9" r=".46"/>
<circle cx="171.4" cy="55.9" r=".46"/>
<circle cx="184.1" cy="55.9" r=".46"/>
<circle cx="236.2" cy="55.9" r=".46"/>
<circle cx="194.3" cy="55.9" r=".46"/>
<circle cx="127" cy="205.7" r=".46"/>
<circle cx="114.3" cy="205.7" r=".46"/>
<circle cx="134.6" cy="234.9" r=".46"/>
<circle cx="195.6" cy="234.9" r=".46"/>
<circle cx="165.1" cy="234.9" r=".46"/>
<circle cx="123.2" cy="247.6" r=".46"/>
<circle cx="130.8" cy="205.7" r=".46"/>
<circle cx="121.9" cy="78.7" r=".46"/>
<circle cx="132.1" cy="101.6" r=".46"/>
<circle cx="149.9" cy="55.9" r=".46"/>
<circle cx="156.2" cy="55.9" r=".46"/>
<circle cx="143.5" cy="114.3" r=".46"/>
<circle cx="156.2" cy="101.6" r=".46"/>
<circle cx="143.5" cy="101.6" r=".46"/>
<circle cx="149.9" cy="67.3" r=".46"/>
<circle cx="114.3" cy="176.5" r=".46"/>
<circle cx="121.9" cy="55.9" r=".46"/>
<circle cx="133.3" cy="193" r=".46"/>
<circle cx="129.5" cy="138.4" r=".46"/>
<circle cx="53.3" cy="247.6" r=".46"/>
<circle cx="57.1" cy="279.4" r=".46"/>
<circle cx="38.1" cy="279.4" r=".46"/>
<circle cx="76.2" cy="279.4" r=".46"/>
<circle cx="217.2" cy="205.7" r=".46"/>
<circle cx="175.3" cy="193" r=".46"/>
<circle cx="306.1" cy="179.1" r=".46"/>
<circle cx="321.3" cy="179.1" r=".46"/>
<circle cx="348" cy="174" r=".46"/>
<circle cx="295.9" cy="165.1" r=".46"/>
<circle cx="365.8" cy="179.1" r=".46"/>
<circle cx="348" cy="161.3" r=".46"/>
<circle cx="322.6" cy="101.6" r=".46"/>
<circle cx="321.3" cy="149.9" r=".46"/>
<circle cx="307.3" cy="124.5" r=".46"/>
<circle cx="213.4" cy="101.6" r=".46"/>
<circle cx="210.8" cy="101.6" r=".46"/>
<circle cx="194.3" cy="101.6" r=".46"/>
<circle cx="181.6" cy="114.3" r=".46"/>
<circle cx="168.9" cy="101.6" r=".46"/>
<circle cx="181.6" cy="101.6" r=".46"/>
<circle cx="168.9" cy="114.3" r=".46"/>
<circle cx="215.9" cy="101.6" r=".46"/>
<circle cx="218.4" cy="101.6" r=".46"/>
<circle cx="188" cy="129.5" r=".46"/>
<circle cx="188" cy="134.6" r=".46"/>
<circle cx="299.7" cy="205.7" r=".46"/>
<circle cx="299.7" cy="228.6" r=".46"/>
<circle cx="299.7" cy="217.2" r=".46"/>
<circle cx="295.9" cy="179.1" r=".46"/>
<circle cx="299.7" cy="238.8" r=".46"/>
<circle cx="340.4" cy="137.2" r=".46"/>
<circle cx="346.7" cy="137.2" r=".46"/>
<circle cx="348" cy="148.6" r=".46"/>
<circle cx="358.1" cy="101.6" r=".46"/>
<circle cx="358.1" cy="104.1" r=".46"/>
<circle cx="370.8" cy="101.6" r=".46"/>
<circle cx="370.8" cy="137.2" r=".46"/>
<circle cx="358.1" cy="137.2" r=".46"/>
<circle cx="365.8" cy="161.3" r=".46"/>
<circle cx="382.3" cy="174" r=".46"/>
<circle cx="382.3" cy="148.6" r=".46"/>
</g>
<g font-size="2.8" fill="#840000">
<text x="301" y="277.9">Title:</text>
<text x="310.6" y="277.9">CANbus</text>
<text x="324" y="277.9">Laser</text>
<text x="334.3" y="277.9">Toolhead</text>
<text x="350" y="277.9">PCB</text>
</g>
<g font-size="2.1" fill="#840000">
<text x="301" y="268.2">Eduard</text>
<text x="301" y="265">CC BY-NC-SA</text>
<text x="310.4" y="268.2">Iten</text>
<text x="318.9" y="265">4.0</text>
<text x="301" y="273.7">File:</text>
<text x="301" y="271">Sheet:</text>
<text x="307.1" y="273.7">Laser</text>
<text x="314.4" y="273.7">CANbus</text>
<text x="324" y="273.7">Toolhead.kicad_sch</text>
<text x="301" y="281.1">Size:</text>
<text x="307.6" y="281.1">A3</text>
<text x="323" y="281.1">Date:</text>
<text x="330" y="281.1">2025-12-09</text>
<text x="386" y="281.3">Rev:</text>
<text x="392.4" y="281.3">0.3</text>
<text x="301" y="283.9">KiCad</text>
<text x="308.7" y="283.9">E.D.A.</text>
<text x="316.3" y="283.9">9.0.4</text>
<text x="386" y="283.9">Id:</text>
<text x="390.1" y="283.9">1/1</text>
</g>
<g font-size="1.8" fill="#840000">
<text x="35" y="11.9">1</text>
<text x="85" y="11.9">2</text>
<text x="135" y="11.9">3</text>
<text x="185" y="11.9">4</text>
<text x="235" y="11.9">5</text>
<text x="285" y="11.9">6</text>
<text x="335" y="11.9">7</text>
<text x="385" y="11.9">8</text>
<text x="10.3" y="35.9">A</text>
<text x="408.3" y="35.9">A</text>
<text x="86" y="47.8" transform="rotate(-90 86 47.8)">V_{SYS}</text>
<text x="10.3" y="85.9">B</text>
<text x="408.2" y="85.9">B</text>
<text x="10.3" y="135.9">C</text>
<text x="408.2" y="135.9">C</text>
<text x="388.8" y="149.5">CAN_P</text>
<text x="388.8" y="174.9">CAN_N</text>
<text x="10.3" y="185.9">D</text>
<text x="408.2" y="185.9">D</text>
<text x="72.5" y="196.5">CAN_N</text>
<text x="72.5" y="199.1">CAN_P</text>
<text x="268.4" y="206.7">V_{SYS}</text>
<text x="10.3" y="235.9">E</text>
<text x="408.3" y="235.9">E</text>
<text x="10.3" y="285.9">F</text>
<text x="35" y="286.9">1</text>
<text x="85" y="286.9">2</text>
<text x="135" y="286.9">3</text>
<text x="185" y="286.9">4</text>
<text x="235" y="286.9">5</text>
<text x="285" y="286.9">6</text>
<text x="335" y="286.9">7</text>
<text x="385" y="286.9">8</text>
<text x="408.3" y="285.9">F</text>
</g>
<g font-size="1.8" fill="#006464">
<text x="40.1" y="39">24V</text>
<text x="48.3" y="46.6">F101</text>
<text x="97.7" y="46.6">MP2459</text>
<text x="99" y="44">U102</text>
<text x="113" y="44">C111</text>
<text x="113.1" y="46.6">100n</text>
<text x="182.9" y="46.6">5V</text>
<text x="193.1" y="46.6">5V</text>
<text x="226.4" y="46.6">3.3V</text>
<text x="234.1" y="46.6">3.3V</text>
<text x="241.7" y="46.6">3.3V</text>
<text x="47.5" y="49.1">250mA</text>
<text x="97" y="51.7">IN</text>
<text x="102.5" y="51.7">BST</text>
<text x="137.3" y="51.7">L101</text>
<text x="208.2" y="52.9">XC6206P332MR-G</text>
<text x="214.6" y="50.4">U103</text>
<text x="61" y="59.3">D101</text>
<text x="76.2" y="59.3">C110</text>
<text x="88.9" y="59.3">C113</text>
<text x="97" y="54.2">EN</text>
<text x="103.3" y="56.7">SW</text>
<text x="139.1" y="54.2">L</text>
<text x="212.3" y="56.7">VI</text>
<text x="219.4" y="56.7">VO</text>
<text x="61" y="61.8">SMF24A</text>
<text x="76.2" y="61.8">10u</text>
<text x="88.9" y="61.8">100n</text>
<text x="102.5" y="63" transform="rotate(-90 102.5 63)">GND</text>
<text x="103.6" y="61.8">FB</text>
<text x="142.2" y="61.8">R102</text>
<text x="143.7" y="64.4">51k</text>
<text x="160" y="61.8">C115</text>
<text x="160" y="64.4">33p</text>
<text x="175.3" y="61.8">C114</text>
<text x="175.3" y="64.4">100n</text>
<text x="188" y="61.8">C112</text>
<text x="188" y="64.4">22u</text>
<text x="218" y="60.7" transform="rotate(-90 218 60.7)">GND</text>
<text x="232.4" y="61.8">C116</text>
<text x="232.4" y="64.4">10u</text>
<text x="109.1" y="71.7">1N5819WS</text>
<text x="114.3" y="69.1">D102</text>
<text x="142.2" y="72">R103</text>
<text x="143.7" y="74.5">10k</text>
<text x="99.6" y="87.2">GND</text>
<text x="119.9" y="88.5">GND</text>
<text x="129.9" y="94.8">3.3V</text>
<text x="356" y="93.6">3.3V</text>
<text x="311.1" y="96.1">R113</text>
<text x="311.9" y="98.7">10k</text>
<text x="135.9" y="107.5">C124</text>
<text x="147.3" y="107.5">C103</text>
<text x="160" y="107.5">C105</text>
<text x="172.7" y="107.5">C106</text>
<text x="185.4" y="107.5">C108</text>
<text x="198.1" y="107.5">C109</text>
<text x="135.9" y="110.1">10u</text>
<text x="147.3" y="110.1">10u</text>
<text x="160" y="110.1">100n</text>
<text x="172.7" y="110.1">100n</text>
<text x="185.4" y="110.1">100n</text>
<text x="198.1" y="110.1">100n</text>
<text x="323.4" y="113.6" transform="rotate(-90 323.4 113.6)">VDD</text>
<text x="184.8" y="119">/~{NRST}</text>
<text x="312.9" y="117.7">SAO/SD0</text>
<text x="326" y="115.5" transform="rotate(-90 326 115.5)">VDDIO</text>
<text x="329.1" y="117.7">INT</text>
<text x="362" y="119">C122</text>
<text x="374.7" y="119">C123</text>
<text x="387.4" y="119">C121</text>
<text x="130" y="122.8">GND</text>
<text x="176.5" y="122.8">C107</text>
<text x="176.6" y="125.3">100n</text>
<text x="312.9" y="120.2">SDA/SDI</text>
<text x="312.9" y="122.8">SCL/SPC</text>
<text x="312.9" y="125.3">~{CS}</text>
<text x="324.7" y="122.8">REGOUT</text>
<text x="326" y="120.2">FSYNC</text>
<text x="362" y="121.5">100n</text>
<text x="374.7" y="121.5">100n</text>
<text x="387.4" y="121.5">10u</text>
<text x="143.6" y="129.8">12</text>
<text x="144.9" y="127.2">Y101</text>
<text x="147.2" y="129.8">MHz</text>
<text x="161.3" y="129.1">R101</text>
<text x="162" y="131.7">10k</text>
<text x="201.2" y="130.4">NRST</text>
<text x="211.7" y="129.6" transform="rotate(-90 211.7 129.6)">VBAT</text>
<text x="214.2" y="128.8" transform="rotate(-90 214.2 128.8)">VDD</text>
<text x="216.8" y="128.8" transform="rotate(-90 216.8 128.8)">VDD</text>
<text x="219.3" y="129.9" transform="rotate(-90 219.3 129.9)">VDDA</text>
<text x="221.8" y="131.9" transform="rotate(-90 221.8 131.9)">VDDIO2</text>
<text x="226.9" y="130.4">PA0</text>
<text x="323.4" y="129" transform="rotate(-90 323.4 129)">GND</text>
<text x="350.5" y="127.9">C104</text>
<text x="350.5" y="130.4">100n</text>
<text x="201.2" y="135.5">BOOT0</text>
<text x="226.9" y="132.9">PA1</text>
<text x="226.9" y="135.5">PA2</text>
<text x="325.1" y="135.5">ICM-20602</text>
<text x="325.1" y="132.9">U107</text>
<text x="201.2" y="140.6">PF0</text>
<text x="201.2" y="143.1">PF1</text>
<text x="226.9" y="138">PA3</text>
<text x="226.9" y="140.6">PA4</text>
<text x="226.9" y="143.1">PA5</text>
<text x="319.2" y="141.8">3.3V</text>
<text x="137.2" y="148.2">C101</text>
<text x="151.1" y="148.2">C102</text>
<text x="201.2" y="148.2">PC13</text>
<text x="226.9" y="145.6">PA6</text>
<text x="226.9" y="148.2">PA7</text>
<text x="312" y="146" transform="rotate(-90 312 146)">C120</text>
<text x="314.6" y="146" transform="rotate(-90 314.6 146)">100n</text>
<text x="356.1" y="145.6">GND</text>
<text x="137.2" y="150.7">33p</text>
<text x="151.1" y="150.7">33p</text>
<text x="184.1" y="154.5">/BOOT0</text>
<text x="201.2" y="150.7">PC14</text>
<text x="201.2" y="153.3">PC15</text>
<text x="225.7" y="155.8">PA10</text>
<text x="226.9" y="150.7">PA8</text>
<text x="226.9" y="153.3">PA9</text>
<text x="323.5" y="150.7">U105</text>
<text x="323.5" y="153.3">SN65HVD230</text>
<text x="350.5" y="154.5">R110</text>
<text x="358.1" y="154.5">C119</text>
<text x="369.6" y="155.8">PESD1CAN</text>
<text x="372.1" y="153.3">D103</text>
<text x="201.2" y="158.3">PB0</text>
<text x="201.2" y="160.9">PB1</text>
<text x="225.7" y="158.3">PA11</text>
<text x="225.7" y="160.9">PA12</text>
<text x="314.7" y="158.3">D</text>
<text x="314.7" y="160.9">R</text>
<text x="322.2" y="159.8" transform="rotate(-90 322.2 159.8)">VCC</text>
<text x="322.7" y="160.9">CANH</text>
<text x="350.5" y="157.1">60R4</text>
<text x="358.8" y="157.1">4n7</text>
<text x="131.3" y="164.7">GND</text>
<text x="201.2" y="163.4">PB2</text>
<text x="201.2" y="166">PB3</text>
<text x="225.7" y="163.4">PA13</text>
<text x="225.7" y="166">PA14</text>
<text x="246.4" y="166">/SWCLK</text>
<text x="246.4" y="163.4">/SWDIO</text>
<text x="314.7" y="163.4">Vref</text>
<text x="314.7" y="166">Rs</text>
<text x="322.2" y="166.6" transform="rotate(-90 322.2 166.6)">GND</text>
<text x="323" y="163.4">CANL</text>
<text x="350.5" y="167.2">R111</text>
<text x="113" y="169.8">5V</text>
<text x="201.2" y="168.5">PB4</text>
<text x="201.2" y="171">PB5</text>
<text x="201.2" y="173.6">PB6</text>
<text x="225.7" y="168.5">PA15</text>
<text x="283.5" y="171">JP101</text>
<text x="284.8" y="173.6">Term</text>
<text x="298.5" y="171">R112</text>
<text x="298.5" y="173.6">10k</text>
<text x="350.5" y="169.8">60R4</text>
<text x="201.2" y="176.1">PB7</text>
<text x="201.2" y="178.7">PB8</text>
<text x="134.6" y="183.7">C118</text>
<text x="201.2" y="181.2">PB9</text>
<text x="201.2" y="183.7">PB10</text>
<text x="51.5" y="188.8">24V</text>
<text x="59.8" y="190.1">J101</text>
<text x="89.8" y="190">74AHCT1G125</text>
<text x="93.9" y="187.5">U104</text>
<text x="134.6" y="186.3">100n</text>
<text x="201.2" y="186.3">PB11</text>
<text x="201.2" y="188.8">PB12</text>
<text x="201.2" y="191.4">PB13</text>
<text x="271.2" y="188.8">24V</text>
<text x="278.1" y="190.1">D104</text>
<text x="287" y="190.1">R114</text>
<text x="363.7" y="187.6">GND</text>
<text x="61.3" y="192.6">In</text>
<text x="115.2" y="197.6" transform="rotate(-90 115.2 197.6)">GND</text>
<text x="115.2" y="192.3" transform="rotate(-90 115.2 192.3)">VCC</text>
<text x="201.2" y="193.9">PB14</text>
<text x="201.2" y="196.4">PB15</text>
<text x="277.9" y="192.6">green</text>
<text x="287.7" y="192.6">33k</text>
<text x="135.9" y="199">R108</text>
<text x="135.9" y="201.5">10k</text>
<text x="216.8" y="200.2" transform="rotate(-90 216.8 200.2)">VSS</text>
<text x="219.3" y="200.2" transform="rotate(-90 219.3 200.2)">VSSA</text>
<text x="277.9" y="202.8">green</text>
<text x="278.1" y="200.3">D105</text>
<text x="287" y="200.3">R115</text>
<text x="287.7" y="202.8">33k</text>
<text x="45" y="206.6">GND</text>
<text x="220.6" y="204.1">U101</text>
<text x="220.6" y="206.6">STM32F072CBUx</text>
<text x="112.3" y="214.2">GND</text>
<text x="215.1" y="214.2">GND</text>
<text x="271.8" y="210.4">5V</text>
<text x="277.9" y="214.2">green</text>
<text x="278.1" y="211.7">D106</text>
<text x="287" y="211.7">R116</text>
<text x="287.4" y="214.2">3.3k</text>
<text x="101.6" y="218">R105</text>
<text x="101.6" y="220.6">100k</text>
<text x="107.9" y="220.6">R104</text>
<text x="177.7" y="218">D109</text>
<text x="178.7" y="220.6">red</text>
<text x="186.7" y="218">R119</text>
<text x="186.7" y="220.6">470R</text>
<text x="270.9" y="221.8">3.3V</text>
<text x="44.4" y="225.7">Q103</text>
<text x="108.1" y="223.1">100k</text>
<text x="277.9" y="225.7">green</text>
<text x="278.1" y="223.1">D107</text>
<text x="287" y="223.1">R117</text>
<text x="287" y="225.7">220R</text>
<text x="38.6" y="228.2">CJAC70P06</text>
<text x="43.3" y="232">J102</text>
<text x="138.4" y="229.5">R107</text>
<text x="139.1" y="232">10k</text>
<text x="177.7" y="229.5">D110</text>
<text x="178.7" y="232">red</text>
<text x="186.7" y="229.5">R120</text>
<text x="186.7" y="232">470R</text>
<text x="278.1" y="233.3">D108</text>
<text x="287" y="233.3">R118</text>
<text x="43.1" y="234.5">Laser</text>
<text x="66" y="234.5">R109</text>
<text x="67.4" y="237.1">1k</text>
<text x="102.9" y="237.1">C117</text>
<text x="102.9" y="239.6">100n</text>
<text x="111.8" y="237.1">2N7002</text>
<text x="114.2" y="234.5">Q102</text>
<text x="277.6" y="235.8">yellow</text>
<text x="288.3" y="235.8">1k</text>
<text x="127" y="240.9">R106</text>
<text x="127.2" y="243.4">100k</text>
<text x="193.5" y="246">GND</text>
<text x="297.7" y="247.2">GND</text>
<text x="51.3" y="256.1">GND</text>
<text x="132.8" y="267.6">LABEL102</text>
<text x="144.8" y="267.6">PCB</text>
<text x="150.9" y="267.6">NAME</text>
<text x="21.6" y="272.6">H101</text>
<text x="21.6" y="275.2">MountingHole</text>
<text x="40.6" y="272.6">H102</text>
<text x="40.6" y="275.2">MountingHole</text>
<text x="59.7" y="272.6">H103</text>
<text x="59.7" y="275.2">MountingHole</text>
<text x="78.7" y="272.6">H104</text>
<text x="78.7" y="275.2">MountingHole</text>
<text x="132.8" y="272.6">LABEL103</text>
<text x="132.8" y="270.1">LABEL101</text>
<text x="132.8" y="275.2">LABEL104</text>
<text x="144.8" y="272.6">LICENSE</text>
<text x="144.8" y="270.1">CREATED BY</text>
<text x="144.8" y="275.2">SERIAL</text>
<text x="82.6" y="280.3">GND</text>
</g>
<g font-size="1.8" fill="#a90000">
<text x="94.5" y="50.5">5</text>
<text x="94.5" y="53.1">4</text>
<text x="107.2" y="50.5">1</text>
<text x="107.2" y="55.6">6</text>
<text x="210.1" y="55.6">3</text>
<text x="222.8" y="55.6">2</text>
<text x="101.3" y="65.5" transform="rotate(-90 101.3 65.5)">2</text>
<text x="107.2" y="60.7">3</text>
<text x="216.9" y="62.9" transform="rotate(-90 216.9 62.9)">1</text>
<text x="322.3" y="109.3" transform="rotate(-90 322.3 109.3)">16</text>
<text x="324.9" y="108.7" transform="rotate(-90 324.9 108.7)">1</text>
<text x="310.4" y="116.6">4</text>
<text x="310.4" y="119.1">3</text>
<text x="333.3" y="116.6">6</text>
<text x="333.3" y="119.1">8</text>
<text x="210.6" y="123.9" transform="rotate(-90 210.6 123.9)">1</text>
<text x="213.1" y="124.5" transform="rotate(-90 213.1 124.5)">24</text>
<text x="215.6" y="124.5" transform="rotate(-90 215.6 124.5)">48</text>
<text x="218.2" y="123.9" transform="rotate(-90 218.2 123.9)">9</text>
<text x="220.7" y="124.5" transform="rotate(-90 220.7 124.5)">36</text>
<text x="310.4" y="121.7">2</text>
<text x="310.4" y="124.2">5</text>
<text x="332.7" y="121.7">14</text>
<text x="231.1" y="129.3">10</text>
<text x="231.1" y="131.8">11</text>
<text x="322.3" y="131.5" transform="rotate(-90 322.3 131.5)">9</text>
<text x="198.1" y="134.4">44</text>
<text x="231.1" y="134.4">12</text>
<text x="231.1" y="136.9">13</text>
<text x="198.7" y="139.4">5</text>
<text x="198.7" y="142">6</text>
<text x="231.1" y="139.4">14</text>
<text x="231.1" y="142">15</text>
<text x="198.7" y="147.1">2</text>
<text x="198.7" y="149.6">3</text>
<text x="231.1" y="144.5">16</text>
<text x="231.1" y="147.1">17</text>
<text x="231.1" y="149.6">29</text>
<text x="198.7" y="152.1">4</text>
<text x="231.1" y="152.1">30</text>
<text x="231.1" y="154.7">31</text>
<text x="321.1" y="154.4" transform="rotate(-90 321.1 154.4)">3</text>
<text x="198.1" y="157.2">18</text>
<text x="198.1" y="159.8">19</text>
<text x="231.1" y="157.2">32</text>
<text x="231.1" y="159.8">33</text>
<text x="311.7" y="157.2">1</text>
<text x="311.7" y="159.8">4</text>
<text x="329.5" y="159.8">7</text>
<text x="370.1" y="161">3</text>
<text x="377.8" y="158.5">1</text>
<text x="198.1" y="162.3">20</text>
<text x="198.1" y="164.8">39</text>
<text x="198.1" y="167.4">40</text>
<text x="231.1" y="162.3">34</text>
<text x="231.1" y="164.8">37</text>
<text x="231.1" y="167.4">38</text>
<text x="311.7" y="162.3">5</text>
<text x="311.7" y="164.8">8</text>
<text x="329.5" y="162.3">6</text>
<text x="377.8" y="163.6">2</text>
<text x="198.1" y="169.9">41</text>
<text x="198.1" y="172.5">42</text>
<text x="321.1" y="169.6" transform="rotate(-90 321.1 169.6)">2</text>
<text x="198.1" y="175">43</text>
<text x="198.1" y="177.5">45</text>
<text x="198.1" y="180.1">46</text>
<text x="198.1" y="182.6">21</text>
<text x="198.1" y="185.2">22</text>
<text x="109" y="187.4" transform="rotate(-90 109 187.4)">1</text>
<text x="114" y="186.1" transform="rotate(-90 114 186.1)">5</text>
<text x="198.1" y="187.7">25</text>
<text x="198.1" y="190.2">26</text>
<text x="57.1" y="195.3">1</text>
<text x="57.1" y="197.9">2</text>
<text x="66" y="195.3">4</text>
<text x="66" y="197.9">3</text>
<text x="99.6" y="192.8">4</text>
<text x="119.9" y="192.8">2</text>
<text x="198.1" y="192.8">27</text>
<text x="198.1" y="195.3">28</text>
<text x="114" y="201.4" transform="rotate(-90 114 201.4)">3</text>
<text x="215.6" y="203.2" transform="rotate(-90 215.6 203.2)">23</text>
<text x="218.2" y="202.6" transform="rotate(-90 218.2 202.6)">8</text>
<text x="53.1" y="223" transform="rotate(-90 53.1 223)">1</text>
<text x="59" y="225.8">4</text>
<text x="53.1" y="230.6" transform="rotate(-90 53.1 230.6)">5</text>
<text x="122.9" y="231.8" transform="rotate(-90 122.9 231.8)">3</text>
<text x="45.6" y="239.8">2</text>
<text x="45.6" y="237.2">3</text>
<text x="122.9" y="239.5" transform="rotate(-90 122.9 239.5)">2</text>
<text x="128.8" y="234.7">1</text>
<text x="45.6" y="242.3">1</text>
</g>
<g font-size="1.8" fill="#0f0f0f">
<text x="129.5" y="55.5">SW</text>
<text x="190.5" y="129.2">~{NRST} 7</text>
<text x="190.5" y="134.3">BOOT0</text>
<text x="236.2" y="162.2">SWDIO</text>
<text x="236.2" y="164.8">SWCLK</text>
<text x="67.3" y="225.7">GATE_{L}</text>
<text x="115.6" y="225.7">DRAIN_{L}</text>
<text x="53" y="237.5" transform="rotate(-90 53 237.5)">+24V_{L}5</text>
</g>
<g font-size="1.1" fill="#a90000">
<text x="138.5" y="131.8">1</text>
<text x="140.7" y="130.4" transform="rotate(-90 140.7 130.4)">4</text>
<text x="142.4" y="131.8">3</text>
<text x="140.7" y="134.8" transform="rotate(-90 140.7 134.8)">2</text>
</g>
</svg>
